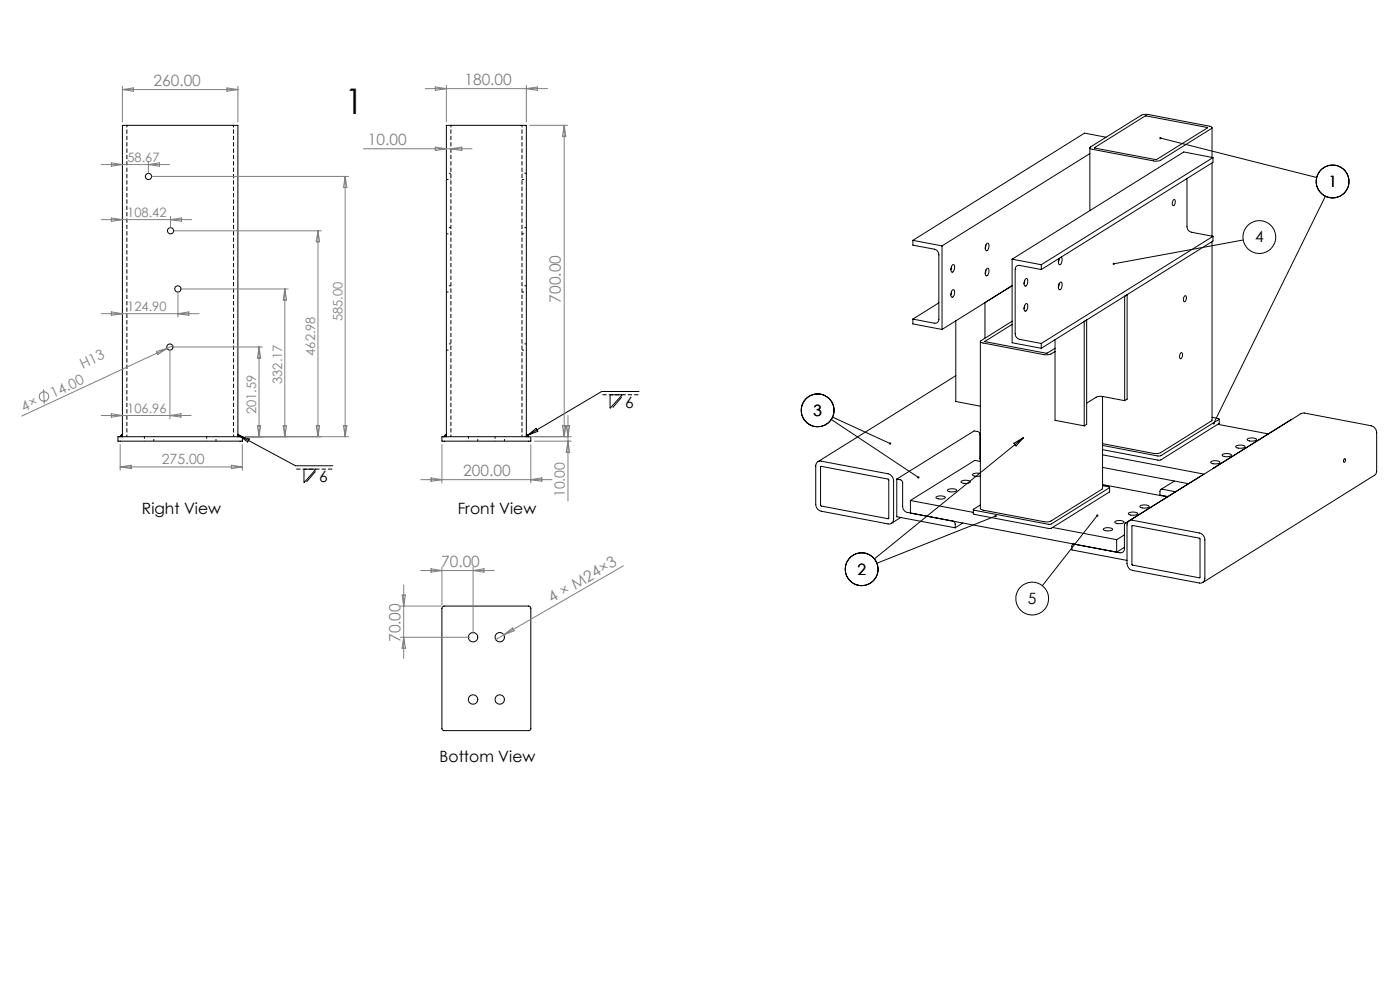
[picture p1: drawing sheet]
<svg xmlns="http://www.w3.org/2000/svg" width="420mm" height="297mm" viewBox="0 0 420 297" stroke-linecap="round" stroke-linejoin="round" font-family="sans-serif">
<g fill="none" stroke="#000" stroke-width=".3">
<path d="M363.6 38.3v8.9M327 44.3v18.8M327 46l-44.4 27.7M327 44.2l16-9.9h1.5l18.3 3.5a.48 .48 0 0 1 .6 .1 .48 .48 0 0 1 0 .6l-15.8 9.7-1.3 .1-18.7-3.6-.5-.2zM328.3 44.3l15.4-9.6 18.6 3.5-15.3 9.6zM331.8 41.1l-6.4-1.2-51.5 32.1M348.1 41.4l46.9 11.8M356.1 53.5v14.4a1.74 1.74 0 0 0 1.3 1.7l6.5 1.2M363.6 48.9v21.9M363.9 47.2v1.4l-51.5 32.2M363.9 47.2l-51.5 32.1M363.9 47.2l-8.8-1.7-51.5 32.2"/>
<path d="M397.6 58.8l-33.5 68.1M273.9 72v1.5l6.4 1.2a1.74 1.74 0 0 1 1.4 1.7v19.3a1.12 1.12 0 0 1-1.4 1.2l-6.4-1.3M273.9 72l8.7 1.7M282.6 73.7v25M285.5 79.9l-.2 1M285.6 79.5a.46 .46 0 0 1 .7-.1 .46 .46 0 0 1 .1 .6l-.1 .7a.65 .65 0 0 1-.9 .8l-.1-.8zM295.8 73.4l-.2 1M296.1 73a.47 .47 0 0 1 .5 .1 .47 .47 0 0 1 .1 .5v.5a.86 .86 0 0 1-.9 1l-.2-.8zM303.6 77.7v25l8.8 1.7M303.6 77.7l8.8 1.6M312.4 79.3v1.5M317.7 77.6l-.2 1"/>
<path d="M318.3 77l.3 .4v.8a.86 .86 0 0 1-.9 1.1l-.2-.8 .3-1.1M351.9 60a.34 .34 0 0 1 .5-.2 .34 .34 0 0 1 .2 .5l-.1 .6a.51 .51 0 0 1-.1 .5 .51 .51 0 0 1-.6 .1l-.1-.7zM363.6 72.5v53.5l-15.4 9.7-.8 .2h-1.3l-15.3-2.9M363.9 70.8v1.4l-51.5 32.2M363.9 70.8l-51.5 32.1M373 71.9l-38.8 7.2M273.9 95.6v1.5l8.7 1.6M281.7 90.8l-7.8 4.8M285.5 87.3l-.2 1.1M285.8 86.9a.47 .47 0 0 1 .5 .1 .47 .47 0 0 1 .1 .6l-.1 .6a.65 .65 0 0 1-.9 .8l-.1-1.2zM286.7 96.2v24.1l7.4 1.4M295.5 90.7v10.6"/>
<path d="M295.8 80.9l-.2 1M296.1 80.5a.47 .47 0 0 1 .5 .1 .47 .47 0 0 1 .1 .5v.5a.86 .86 0 0 1-.9 1l-.2-.8zM303.6 96.3l-9.4 5.9a.55 .55 0 0 0 .7 .6l18.5 3.5 1.6-.1 1.5-.9M303.6 97.2l-8.1 5.1 18.4 3.6 2.6-1.5M303.6 85.6l-21 13.1M307.4 84l-.2 1M307.4 91.5l-.2 1M307.7 91a.47 .47 0 0 1 .6 .2 .47 .47 0 0 1 0 .5v.5a.92 .92 0 0 1-.9 1l-.2-.8zM307.7 83.6a.44 .44 0 0 1 .6 0 .44 .44 0 0 1 0 .6v.5a.92 .92 0 0 1-.9 1l-.2-.8zM312.4 80.8l-6.5-1.3a1.12 1.12 0 0 0-1.3 1.2v19.3a1.74 1.74 0 0 0 1.3 1.7l6.5 1.2M317.7 85.1l-.2 1M318 84.6a.47 .47 0 0 1 .6 .1 .47 .47 0 0 1 0 .6v.5a.86 .86 0 0 1-.9 1l-.2-.8z"/>
<path d="M325.3 96.3l.7-.4v31.3l-.7 .4zM337.4 88.8l.7-.5v31.3l-.7 .5zM355.5 88.6a.91 .91 0 0 1 .2 1.6 .34 .34 0 0 1-.5 .2 .34 .34 0 0 1-.2-.4l.1-.8zM183 118.3h3.7l-3.7 4.1zM186.5 119l-2.7 3.2M191.7 117.3h-11.2l-22.2 13.2M286.7 112.6l-41.3 25.8M294.1 102.3v50.1l.2 .3 18.9 3.6 1.3 .1 .8-.3 15.3-9.5 .2-.2v-27.6M312.4 102.9v1.5M316.5 101.8v24.2l8.8 1.6M354.2 105.8a.46 .46 0 0 1 .6 .1 .46 .46 0 0 1 0 .6l-.1 .2a.55 .55 0 0 1-.2 .6 .55 .55 0 0 1-.5 .1l-.1-.7zM35.4 130.9h37.3v1.3h-37.3z"/>
<path d="M35.9 130.9l.8-.8v.8zM36.7 130.9v-93.3h34.7v93.3M36.7 130.1l-.8 .8M71.4 130.1l.8 .8h-.8zM71.4 130.1l.8 .8M71.6 130.5l17.1 9.1h11.1M71.6 130.5l3.2 1.1-.5 .9zM132.6 130.9h26.6v1.3h-26.6zM133.1 130.9l.8-.8v.8zM133.9 130.1l-.8 .8M133.9 130.9v-93.3h24v93.3M157.9 130.1l.8 .8h-.8z"/>
<path d="M157.9 130.1l.8 .8M158.3 130.5l2.5-2.1 .6 .9zM245.1 138.6l.5-.3 .8-.1 20 3.8a2.23 2.23 0 0 1 1.7 2.1v11.5a1.38 1.38 0 0 1-1.7 1.4l-20-3.8a2.14 2.14 0 0 1-1.7-2.1v-11.4zM246.3 139.8l20.2 3.8 .1 11.8-20.4-3.8zM249.3 125.7l26.2 17.4M249.8 125l17.2 7.9M294.1 138l-.1-7.9-.5-.7-1.3-.3-23.2 14.5M294.1 138.3l-1.6-.3-19.4 12M304.2 132.9l2.9-1.7-2.3 2.5zM307.1 131.2l-44.8 36.3M330.8 136.3l30.4 5.8M337.4 120.1l-7.3-1.3-1.1 .2-3 1.8"/>
<path d="M363.2 138.4a2.46 2.46 0 0 1 2.8 .2 2.33 2.33 0 0 1-2.8-.1zM363.6 125.1l1.8 .3 .3 .3-17.7 11-17.2-3.2M365.3 127.2l15.2 2.8M365.8 125.6l-.1 1.3-17.5 11h-.7l-16.7-3.1M366.7 136.2l1.8-.2a.58 .58 0 0 1 .6 0 .58 .58 0 0 1 .2 .6l-1.5 .3a.88 .88 0 0 1-1.1-.6zM370.7 133.8a2.38 2.38 0 0 1 2.8 .1 2.33 2.33 0 0 1-2.8-.1zM374.3 131.5l1.4-.2a.88 .88 0 0 1 1.2 .5 2.32 2.32 0 0 1-2.7-.1zM387.5 125.8h-.3M403.3 137.5a.51 .51 0 0 1 .3 .6 .51 .51 0 0 1-.5 .4zM91.2 140.6h3.6l-3.6 4.1zM94.7 141.3l-2.7 3.1M269 143.6l1.4 .3 .4 .6v7.3a1.81 1.81 0 0 0 1.4 1.8l62.8 11.9"/>
<path d="M269 143.6v11.3l17.6 3.3M270.3 155.1l-2.9 1.7M273.1 150l18.9 3.6M273.1 150v3.8M280.8 149a2.46 2.46 0 0 1 2.8 .1 2.33 2.33 0 0 1-2.8 0zM284.3 146.8l1.8-.3a.58 .58 0 0 1 .6 .1 .58 .58 0 0 1 .2 .5l-1.5 .3a.88 .88 0 0 1-1.1-.5zM285.9 156.2l.6 .6 .1 1.4M288.4 144.2l1.7-.2a.56 .56 0 0 1 .7 0 .56 .56 0 0 1 .2 .6l-1.7 .3a.58 .58 0 0 1-.7-.1 .58 .58 0 0 1-.2-.6zM288.9 156.7l-2.3 1.5M294.1 141.9l-1.3-.1a.7 .7 0 0 0-1 .6l1.1 .4 1.2-.2M298.7 154.7l-35.6 14.1M315.7 158.1l19.3 3.6"/>
<path d="M329.2 154.5l-16.5 21M330.8 145.6l2.1 .5-17.9 11.1-23-4.4 2.1-1.5M330.8 145.2l19.4 3.7M330.8 140.1l25.7 4.9M331 158.5a2.46 2.46 0 0 1 2.8 .1 2.33 2.33 0 0 1-2.8 0zM332.9 146.1l-.1 1.4-17.7 10.9-23-4.3-.1-1.4M334.5 156.3l1.8-.3a.58 .58 0 0 1 .6 .1 .58 .58 0 0 1 .2 .6l-1.5 .2a.88 .88 0 0 1-1.1-.5zM337.6 156.8l53.1-33 20.6 3.8a2.23 2.23 0 0 1 1.7 2.1v11.5l-.4 1-51.8 32.4M338.2 156.7a.62 .62 0 0 0-.9 .6v7.1a1.14 1.14 0 0 1-1.3 1.3l-13.7-2.6a.57 .57 0 0 0-.7 .6v1.1l16.5 3.2M338.5 156.3l.4-.3 .9-.1 20 3.8a2.05 2.05 0 0 1 1.7 2.1v11.5a1.38 1.38 0 0 1-1.7 1.4l-20-3.7a2.23 2.23 0 0 1-1.7-2.2v-11.4zM338.5 153.8a2.38 2.38 0 0 1 2.8 .1 2.33 2.33 0 0 1-2.8 0zM339.6 157.5l20.2 3.8 .2 .2v11.6l-20.3-3.7z"/>
<path d="M342.1 151.6l1.4-.3a.88 .88 0 0 1 1.2 .6 2.32 2.32 0 0 1-2.8-.1zM352.3 144.2l-4 2.5M352.7 147.4l-4-.8a.61 .61 0 0 0-.7 .6v1.2l2.3 .4M361 142.2l-.2 .1M364.2 140.2l-.3 .3M322.1 163.1l-.3 .1M335 161.7v3.8M337.3 160.3l-2.3 1.4M337.3 164l-2.3 1.5M132.7 181.9l.4-.3h25.6l.4 .3 .1 36.5-.1 .4-.4 .2h-25.6l-.4-.3z"/>
<circle cx="44.5" cy="52.9" r=".93"/>
<circle cx="399.8" cy="54.4" r="4.9"/>
<circle cx="51.2" cy="69.2" r=".93"/>
<circle cx="377.8" cy="71" r="4.9"/>
<circle cx="53.4" cy="86.6" r=".94"/>
<circle cx="51" cy="104" r=".93"/>
<circle cx="245.2" cy="123" r="4.9"/>
<circle cx="245.3" cy="123" r="4.9"/>
<circle cx="258.5" cy="170.6" r="4.9"/>
<circle cx="309.7" cy="179.4" r="4.9"/>
<circle cx="141.9" cy="191" r="1.4"/>
<circle cx="149.9" cy="191" r="1.39"/>
<circle cx="141.9" cy="209.6" r="1.4"/>
<circle cx="149.9" cy="209.6" r="1.39"/>
</g>
<path d="M38.1 37.5v93.4M70.1 37.5v93.4M135.3 37.5v93.4M156.6 37.5v93.4" fill="none" stroke="#000" stroke-width=".3" stroke-dasharray="1.3 .6" stroke-dashoffset=".6" stroke-linecap="butt"/>
<g fill="none" stroke="#000" stroke-width=".3" stroke-dasharray="1.3 .6" stroke-dashoffset=".7" stroke-linecap="butt">
<path d="M133.9 53.8h1.4M135.3 51.9h-1.4M156.6 53.8h1.3M157.9 51.9h-1.3M133.9 70.1h1.4M135.3 68.2h-1.4M156.6 70.1h1.3M157.9 68.2h-1.3M133.9 87.5h1.4M135.3 85.7h-1.4M156.6 87.5h1.3M157.9 85.7h-1.3"/>
<path d="M133.9 104.9h1.4M135.3 103.1h-1.4M156.6 104.9h1.3M157.9 103.1h-1.3M43.3 130.9v1.3M46.1 132.2v-1.3M62 130.9v1.3M64.8 132.2v-1.3M140.5 130.9v1.3M143.3 132.2v-1.3M148.5 130.9v1.3M151.3 132.2v-1.3"/>
</g>
<g fill="none" stroke="#808080" stroke-width=".3">
<path d="M36.7 25.9v10.6M36.7 26.8h34.7M36.7 26.8l3.3-.5v1zM68.1 26.3l3.3 .5-3.3 .5zM71.4 25.9v10.6M127.6 26.6h36.7M130.6 26.1l3.3 .5-3.3 .5zM133.9 25.6v10.9M157.9 25.6v10.9M157.9 26.6l3.3-.5v1zM158.9 37.6h11.4M169.3 37.6v93.3"/>
<path d="M169.3 37.6l.5 3.2h-1.1zM30.4 49.3h20.5M33.4 48.8l3.3 .5-3.3 .5zM44.5 48.3v3.6M44.5 49.3l3.3-.5v1zM45.5 52.9h59.1M103.5 52.9v78M103.5 52.9l.6 3.3h-1.1zM109 44.6h32.6M130.6 44.1l3.3 .5-3.3 .5zM135.3 44.6l3.2-.5v1zM30.4 65.8h27.1"/>
<path d="M33.4 65.3l3.3 .5-3.3 .6zM51.2 64.8v3.4M51.2 65.8l3.3-.5v1.1zM52.2 69.2h44.2M95.4 69.2v61.7M95.4 69.2l.5 3.3h-1zM30.4 94h29.3M33.4 93.5l3.3 .5-3.3 .5zM53.4 87.6v7.4M53.4 94l3.3-.5v1zM54.4 86.6h32.1M85.4 86.6v44.3"/>
<path d="M85.4 86.6l.6 3.3h-1.1zM13.1 116.7l.2 4.3M46.9 105.3l3.2-.9-2.8 1.9zM50.1 104.4l-43.6 20.3M51 105v20.5M51.8 103.6l-1.7 .8M52 104h26.7M77.7 104v26.9M77.7 104l.5 3.3h-1zM30.4 124.5h26.9M33.4 124l3.3 .5-3.3 .5zM36.1 133.2v7.7"/>
<path d="M36.1 139.9h36.6M36.1 139.9l3.2-.5v1zM51 124.5l3.3-.5v1zM69.4 139.4l3.3 .5-3.3 .5zM72.7 133.2v7.7M73.7 130.9h30.9M77.2 127.6h1l-.5 3.3zM84.9 127.6h1.1l-.6 3.3zM94.9 127.6h1l-.5 3.3zM103 127.6h1.1l-.6 3.3zM132.6 133.2v11.5M158.9 130.9h12.5"/>
<path d="M159.2 133.2v11.5M160.3 132.2h11.1M168.7 127.6h1.1l-.5 3.3zM169.9 127.6h1l-.5 3.3zM170.4 124.5v25.7M170.4 132.2l.5 3.3h-1zM126.2 143.8h39.4M129.3 143.2l3.3 .6-3.3 .4zM159.2 143.8l3.4-.6v1zM120.6 178.3h1l-.5 3.3zM121.1 175.3v22M126.2 171h22.1"/>
<path d="M129.3 170.5l3.3 .5-3.3 .5zM132.6 170v11.3M141.9 170v20M141.9 171l3.3-.5v1zM187 169.6l-35.9 20.7M120.1 191h20.8M120.1 181.6h12.2M121.1 191l.5 3.3h-1zM151.1 190.3l-2.4 1.4M151.1 190.3l2.6-2.1 .5 .9z"/>
<circle cx="13.2" cy="118.8" r="1.41"/>
</g>
<path d="M191.7 118.3h-11.2M99.8 140.6h-11.1" fill="none" stroke="#000" stroke-width=".3" stroke-dasharray="1.3 .6" stroke-dashoffset="-.2" stroke-linecap="butt"/>
<g fill="#000">
<path d="M333.9 78.8l-.1 .3h.4h-.4a.34 .34 0 0 0 .5 .3 .34 .34 0 0 0 .1-.5 .34 .34 0 0 0-.5-.1zM266.7 132.7l.1 .5 .5-.1-.3-.2 .3 .2v-.4zM347.9 41.1l-.1 .2 .3 .1-.3-.1a.34 .34 0 0 0 .4 .4 .34 .34 0 0 0 .3-.4 .34 .34 0 0 0-.6-.2zM329 154.2a.34 .34 0 0 0-.1 .5 .34 .34 0 0 0 .5 .1 .34 .34 0 0 0 0-.5l-.2 .2 .2-.2zM275.3 142.8l-.1 .5h.5l-.2-.2 .3 .2v-.4zM363.9 126.7v.4l.2-.2-.1 .3a.34 .34 0 0 0 .4-.1 .34 .34 0 0 0-.1-.5 .34 .34 0 0 0-.4 .1zM298.5 154.4a.34 .34 0 0 0 .1 .6 .34 .34 0 0 0 .4-.5l-.3 .2 .3-.3z"/>
<path d="M71.4 130.1v.8h.8zM35.9 130.9l.8-.8v.8z"/>
<path d="M157.9 130.1v.8h.8zM133.1 130.9l.8-.8v.8z"/>
</g>
<text font-size="10.6" x="103.3" y="34.2">1</text>
<g font-size="4.7" fill="#808080">
<text x="46.1" y="25.8">260.00</text>
<text x="139.3" y="25.5">180.00</text>
<text x="110.4" y="43.6">10.00</text>
<text x="168.3" y="90.7" transform="rotate(-90 168.3 90.7)">700.00</text>
<text x="139" y="142.7">200.00</text>
<text x="132.3" y="169.9">70.00</text>
<text x="165.6" y="180.8" transform="rotate(-30 165.6 180.8)">4 × M24×3</text>
<text x="120.1" y="192.4" transform="rotate(-90 120.1 192.4)">70.00</text>
</g>
<g font-size="4.7">
<text x="398.5" y="56">1</text>
<text x="376.5" y="72.7">4</text>
<text x="187.6" y="122.2">6</text>
<text x="244" y="124.6">3</text>
<text x="95.7" y="144.5">6</text>
<text x="42.6" y="153.9">Right View</text>
<text x="137.3" y="153.9">Front View</text>
<text x="257.2" y="172.2">2</text>
<text x="308.4" y="181">5</text>
<text x="131.9" y="228.5">Bottom View</text>
</g>
<g font-size="4.2" fill="#808080">
<text x="24.8" y="110.5" transform="rotate(-25 24.8 110.5)">H13</text>
<text x="16" y="119.3" transform="rotate(-25 16 119.3)">14.00</text>
<text x="7.2" y="123.4" transform="rotate(-25 7.2 123.4)">4×</text>
<text x="48.5" y="139">275.00</text>
<text x="169.5" y="149" transform="rotate(-90 169.5 149)">10.00</text>
</g>
<g font-size="3.9" fill="#808080">
<text x="38.2" y="48.5">58.67</text>
<text x="38.2" y="65">108.42</text>
<text x="38.2" y="93.1">124.90</text>
<text x="102.7" y="96.3" transform="rotate(-90 102.7 96.3)">585.00</text>
<text x="94.6" y="106.6" transform="rotate(-90 94.6 106.6)">462.98</text>
<text x="84.6" y="115.1" transform="rotate(-90 84.6 115.1)">332.17</text>
<text x="38.2" y="123.7">106.96</text>
<text x="76.9" y="124.1" transform="rotate(-90 76.9 124.1)">201.59</text>
</g>
</svg>
